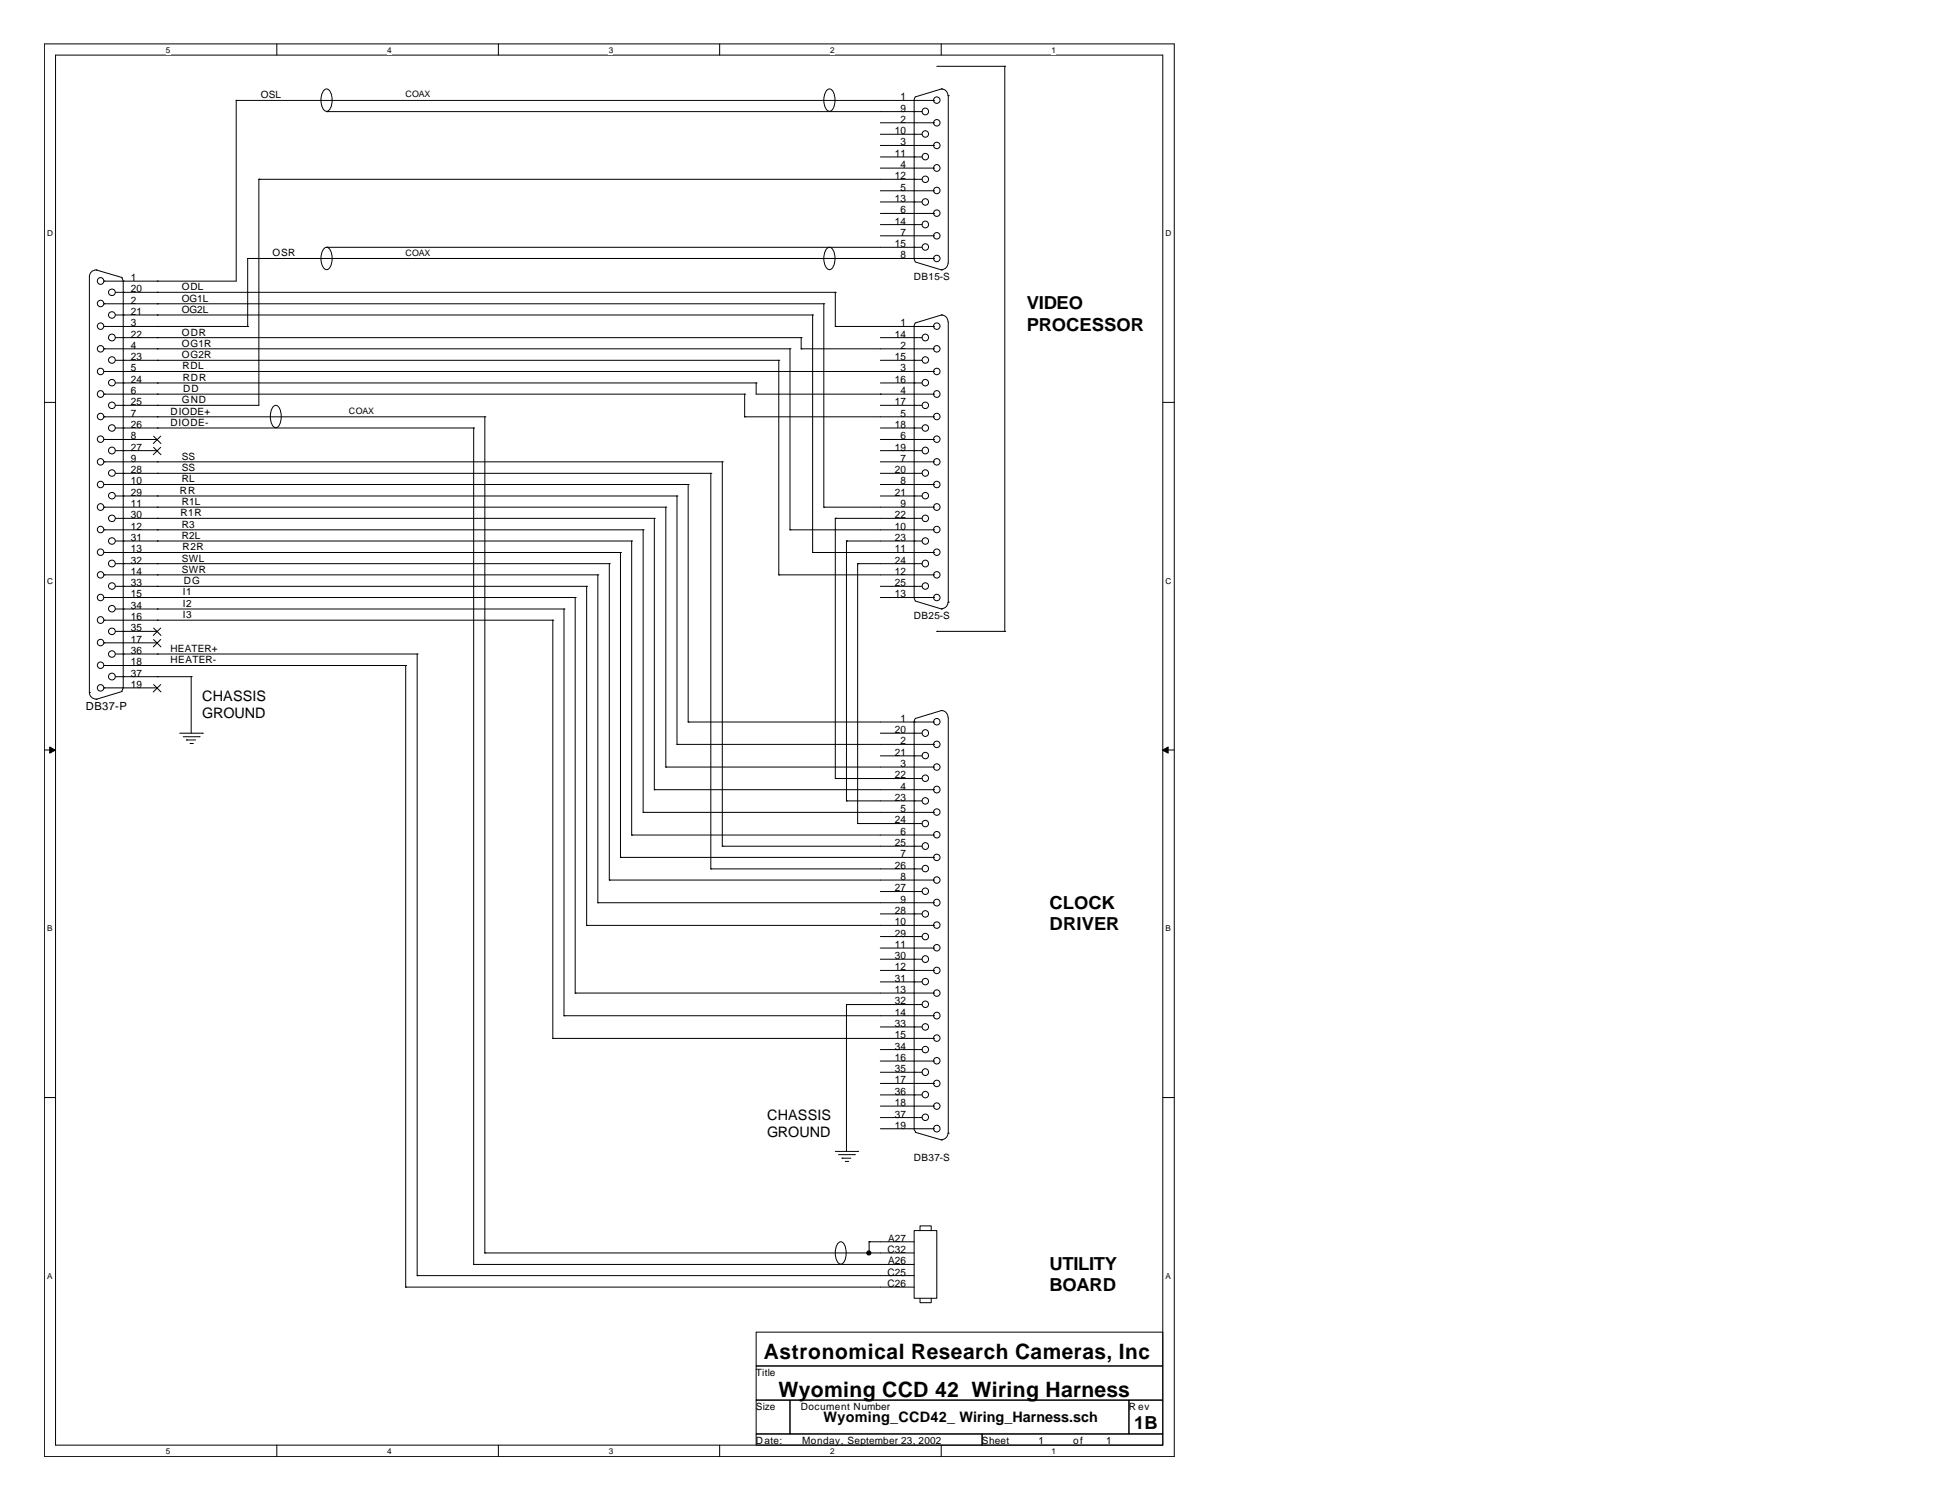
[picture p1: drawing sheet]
<svg xmlns="http://www.w3.org/2000/svg" width="279mm" height="216mm" viewBox="0 0 279 216" stroke-linecap="round" stroke-linejoin="round" font-family="sans-serif">
<path d="M6.4 6.3h162.5v203.2h-162.5zM8 7.9h159.3v200h-159.3z" fill="none" stroke="#000" stroke-width=".14"/>
<g fill="#fff">
<path d="M23.9 6.5h.6v1.3h-.6z"/>
<path d="M23.9 208.1h.6v1.3h-.6z"/>
</g>
<path d="M39.8 6.3v1.6M39.8 207.9v1.6" fill="none" stroke="#000" stroke-width=".14"/>
<g fill="#fff">
<path d="M55.7 6.5h.6v1.3h-.6z"/>
<path d="M55.7 208.1h.6v1.3h-.6z"/>
</g>
<path d="M71.7 6.3v1.6M71.7 207.9v1.6" fill="none" stroke="#000" stroke-width=".14"/>
<g fill="#fff">
<path d="M87.6 6.5h.6v1.3h-.6z"/>
<path d="M87.6 208.1h.6v1.3h-.6z"/>
</g>
<path d="M103.5 6.3v1.6M103.5 207.9v1.6" fill="none" stroke="#000" stroke-width=".14"/>
<g fill="#fff">
<path d="M119.4 6.5h.6v1.3h-.6z"/>
<path d="M119.4 208.1h.6v1.3h-.6z"/>
</g>
<path d="M135.4 6.3v1.6M135.4 207.9v1.6" fill="none" stroke="#000" stroke-width=".14"/>
<g fill="#fff">
<path d="M151.3 6.5h.6v1.3h-.6z"/>
<path d="M151.3 208.1h.6v1.3h-.6z"/>
<path d="M6.8 32.9h.8v1.3h-.8z"/>
<path d="M167.7 32.9h.8v1.3h-.8z"/>
<path d="M6.8 82.9h.8v1.3h-.8z"/>
<path d="M167.7 82.9h.8v1.3h-.8z"/>
</g>
<path d="M6.4 57.9h1.6M167.3 57.9h1.6" fill="none" stroke="#000" stroke-width=".14"/>
<g fill="#fff">
<path d="M6.8 132.9h.7v1.3h-.7z"/>
<path d="M167.7 132.9h.7v1.3h-.7z"/>
</g>
<path d="M6.4 107.9h1.6M167.3 107.9h1.6" fill="none" stroke="#000" stroke-width=".14"/>
<g fill="#000" stroke="#000" stroke-width=".14">
<path d="M7.2 107.4l.8 .5-.8 .4z" fill-rule="evenodd"/>
<path d="M167.3 107.9l.8-.5v.9z" fill-rule="evenodd"/>
</g>
<g fill="#fff">
<path d="M6.8 182.9h.7v1.3h-.7z"/>
<path d="M167.7 182.9h.7v1.3h-.7z"/>
</g>
<g fill="none" stroke="#000" stroke-width=".14">
<path d="M34 14.4h.1M34 14.4h100.3M34 14.4v26h-19M46.7 12.9l.3-.1a1.09 1.09 0 0 1 .7 1.1 2.37 2.37 0 0 1-.5 2l-.2 .1a1.14 1.14 0 0 1-.8-1.1 2.33 2.33 0 0 1 .5-2zM47 16.1h.1M47 16.1h85.7M119.1 12.9l.2-.1a1.09 1.09 0 0 1 .8 1.1 2.37 2.37 0 0 1-.5 2l-.3 .1a1.14 1.14 0 0 1-.7-1.1 2.33 2.33 0 0 1 .5-2zM126.7 19.3h6M126.7 17.7h7.6M131.5 19.3h.1M131.5 16.1h.1M134.3 17.7h.1"/>
<path d="M134.3 14.4h.1M134.8 9.5h9.8M135.5 12.8h.1M135.5 12.8a.95 .95 0 0 1 .9 1M135.5 12.8l-3.8 1.1-.2 .3v23M136.4 13.8h.1M136.4 13.8v24.1M144.6 9.5h.1M144.6 9.5v81.3M13.8 38.8h.1M13.8 38.8a.96 .96 0 0 0-.9 1v59.8M13.8 38.8l3.8 1.1"/>
<path d="M17.5 40l.2 .4M35.6 37.2h.1M35.6 37.2h98.7M35.6 37.2v9.8M37.2 25.8h.1M37.2 25.8h95.5M37.2 25.8v32.5h-20.6M46.7 35.7l.3-.1a1.09 1.09 0 0 1 .7 1.1 2.37 2.37 0 0 1-.5 2l-.2 .1a1.14 1.14 0 0 1-.8-1.1 2.33 2.33 0 0 1 .5-2zM47 35.6h.1M47 35.6h85.7M119.1 35.7l.2-.1a1.09 1.09 0 0 1 .8 1.1 2.37 2.37 0 0 1-.5 2l-.3 .1a1.14 1.14 0 0 1-.7-1.1 2.33 2.33 0 0 1 .5-2zM126.7 32.3h6"/>
<path d="M126.7 33.9h7.6M126.7 29.1h6M126.7 30.7h7.6M126.7 27.4h7.6M126.7 22.6h6M126.7 24.2h7.6M126.7 20.9h7.6M131.5 35.6h.1M131.5 32.3h.1M131.5 29.1h.1M131.5 25.8h.1M131.5 22.6h.1"/>
<path d="M131.5 37.2h.1M131.5 37.2l.2 .4M131.7 37.7l3.8 1.1M134.3 37.2h.1M134.3 33.9h.1M134.3 30.7h.1M134.3 27.4h.1M134.3 24.2h.1M134.3 20.9h.1M135.5 38.8h.1M136.4 37.9a.94 .94 0 0 1-.9 .9M15 40.4h.1"/>
<path d="M15 43.7h.1M15 47h.1M15 56.7h.1M15 53.4h.1M15 60h.1M15 50.2h.1M15 43.7h103.5M15 60h54.8M15 47h20.6M15 50.2h98.7M15 53.4h119.3M15 56.7h92.1"/>
<path d="M16.6 48.6h98.7M16.6 42h103.6M16.6 45.3h100.3M16.6 51.8h95.4M16.6 55.1h92.2M17.7 42h.1M17.7 45.3h.1M17.7 48.6h.1M17.7 51.8h.1M17.7 55.1h.1M17.7 58.3h.1M17.7 40.4h.1"/>
<path d="M17.7 40.4v58.5M22.6 43.7h.1M22.6 48.6h.1M22.6 60h.1M22.6 42h.1M22.6 45.3h.1M22.6 50.2h.1M22.6 51.8h.1M22.6 53.4h.1M22.6 56.7h.1M22.6 55.1h.1M22.6 40.4h.1"/>
<path d="M22.6 47h.1M22.6 58.3h.1M35.6 47h.1M39.4 58.4l.3-.1a1.11 1.11 0 0 1 .7 1.1 2.45 2.45 0 0 1-.5 2l-.2 .1a1.09 1.09 0 0 1-.8-1.1 2.37 2.37 0 0 1 .5-2zM69.8 60h.1M69.8 60v120.2M107.1 56.7h.1M107.1 60h.1M107.1 60h27.2M107.1 56.7v3.3M108.8 55.1h.1M108.8 55.1v1.6h25.5"/>
<path d="M112 51.8h.1M112 51.8v30.9M113.7 50.2h.1M113.7 50.2v26M115.3 48.6h.1M115.3 50.2h.1M115.3 48.6v1.6M115.3 50.2h19M116.9 45.3h.1M116.9 45.3v34.2M118.5 43.7h.1M118.5 43.7v29.2"/>
<path d="M120.2 42h.1M120.2 47h.1M120.2 42v5M120.2 47h14.1M126.7 56.7h.1M126.7 48.6h6M126.7 51.8h6M126.7 55.1h6M126.7 58.3h6M131.5 48.6h.1M131.5 51.8h.1M131.5 55.1h.1"/>
<path d="M131.5 58.3h.1M131.5 47h.1M131.5 47v38.9l.2 .5M134.3 50.2h.1M134.3 53.4h.1M134.3 56.7h.1M134.3 60h.1M134.3 47h.1M135.5 45.3h.1M135.5 45.3a.95 .95 0 0 1 .9 1M135.5 45.3l-3.8 1.1-.2 .6M136.4 46.3v40.3"/>
<path d="M15 79.5h.1M15 76.2h.1M15 72.9h.1M15 69.7h.1M15 66.4h.1M15 63.2h.1M15 76.2h77.5M15 79.5h74.3M15 69.7h84M15 72.9h80.8M15 66.4h88.9M15 63.2h7.6"/>
<path d="M16.6 71.3h80.8M16.6 61.6h51.5M16.6 77.8h74.3M16.6 74.6h77.5M16.6 68.1h85.7M16.6 64.8h6M17.7 61.6h.1M17.7 64.8h.1M17.7 68.1h.1M17.7 71.3h.1M17.7 74.6h.1M17.7 77.8h.1"/>
<path d="M22.1 64.3l1.1 1.1M22.1 62.7l1.1 1.1M22.6 76.2h.1M22.6 79.5h.1M22.6 69.7h.1M22.6 71.3h.1M22.6 61.6h.1M22.6 72.9h.1M22.6 66.4h.1M22.6 77.8h.1M22.6 68.1h.1M22.6 74.6h.1"/>
<path d="M23.1 64.3l-1 1.1M23.1 62.7l-1 1.1M68.1 61.6h.1M68.1 61.6v120.3M89.3 79.5h.1M89.3 79.5v43.8M90.9 77.8h.1M90.9 77.8v42.3M92.5 76.2h.1M92.5 76.2v40.6M94.1 74.6h.1M94.1 74.6v39"/>
<path d="M95.8 72.9h.1M95.8 72.9v37.4M97.4 71.3h.1M97.4 71.3v35.8M99 69.7h.1M99 69.7v34.2M102.3 68.1h.1M102.3 68.1v56.9M103.9 66.4h.1M103.9 66.4v55.3M113.7 76.2h.1M113.7 76.2h20.6"/>
<path d="M116.9 79.5h.1M116.9 79.5h17.4M118.5 72.9h.1M118.5 72.9h15.8M120.2 74.6h.1M120.2 74.6v37.4M120.2 74.6h12.5M121.8 77.8h.1M121.8 77.8v37.4M121.8 77.8h10.9M126.7 69.7h7.6M126.7 71.3h6"/>
<path d="M126.7 61.6h6M126.7 66.4h7.6M126.7 68.1h6M126.7 64.8h6M126.7 63.2h7.6M131.5 61.6h.1M131.5 64.8h.1M131.5 68.1h.1M131.5 71.3h.1M131.5 74.6h.1M131.5 77.8h.1M134.3 63.2h.1"/>
<path d="M134.3 66.4h.1M134.3 69.7h.1M134.3 72.9h.1M134.3 76.2h.1M134.3 79.5h.1M12.9 99.6h.1M12.9 99.6a.95 .95 0 0 0 .9 1M15 82.7h.1M15 98.9h.1M15 92.5h.1M15 95.7h.1M15 89.2h.1"/>
<path d="M15 85.9h.1M15 89.2h64.5M15 85.9h67.8M15 95.7h43.4M15 82.7h71M15 98.9h7.6M15 92.5h7.6M16.6 84.3h67.8M16.6 81.1h71.1M16.6 94.1h43.4M16.6 87.6h64.5M16.6 97.3h10.9"/>
<path d="M16.6 90.8h6M17.6 99.5l-3.8 1.1M17.7 98.9l-.2 .5M17.7 81.1h.1M17.7 84.3h.1M17.7 87.6h.1M17.7 90.8h.1M17.7 94.1h.1M17.7 97.3h.1M22.1 98.5l1.1 1M22.1 92l1.1 1M22.1 90.3l1.1 1.1"/>
<path d="M22.6 84.3h.1M22.6 89.2h.1M22.6 85.9h.1M22.6 81.1h.1M22.6 94.1h.1M22.6 95.7h.1M22.6 82.7h.1M22.6 87.6h.1M22.6 97.3h.1M23.1 98.5l-1 1M23.1 92l-1 1M23.1 90.3l-1 1.1"/>
<path d="M27.5 97.3h.1M27.5 97.3v8.2M58.4 95.7h.1M58.4 95.7v89.4M60 94.1h.1M60 94.1v89.4M79.5 89.2h.1M79.5 89.2v60.2M81.1 87.6h.1M81.1 87.6v58.5M82.8 85.9h.1M82.8 85.9v56.9"/>
<path d="M84.4 84.3h.1M84.4 84.3v48.8M86 82.7h.1M86 82.7v47.1M87.7 81.1h.1M87.7 81.1v45.5M112 82.7h.1M112 82.7h22.3M123.4 81.1h.1M123.4 81.1h9.3M123.4 81.1v37.4M126.7 84.3h6"/>
<path d="M126.7 85.9h7.6M131.5 81.1h.1M131.5 84.3h.1M131.7 86.5l3.8 1.1M134.3 82.7h.1M134.3 85.9h.1M134.8 90.8h.1M134.8 90.8h9.8M135.5 87.6h.1M136.4 86.6a.94 .94 0 0 1-.9 1M136.4 86.6h.1M144.6 90.8h.1"/>
<path d="M13.8 100.6h.1M25.9 105.5h3.2M26.4 106h2.3M26.8 106.4h.1M26.8 106.4h1.3M27.3 106.9h.4M27.7 106.9h.1M28.7 106h.1M29.1 105.5h.1M92.5 116.8h.1M92.5 116.8h41.8M94.1 113.6h.1"/>
<path d="M94.1 113.6h40.2M95.8 110.3h.1M95.8 110.3h38.5M97.4 107.1h.1M97.4 107.1h36.9M99 103.9h.1M99 103.9h35.3M120.2 112h.1M120.2 112h12.5M121.8 115.2h.1M121.8 115.2h10.9M123.4 118.5h.1"/>
<path d="M123.4 118.5h9.3M126.7 105.5h6M126.7 108.7h6M131.5 105.5h.1M131.5 108.7h.1M131.5 112h.1M131.5 115.2h.1M131.5 118.5h.1M131.5 103.9h.1M131.5 103.9v58.5l.2 .4M134.3 103.9h.1M134.3 107.1h.1"/>
<path d="M134.3 110.3h.1M134.3 116.8h.1M134.3 113.6h.1M135.5 102.2h.1M135.5 102.2a.95 .95 0 0 1 .9 1M135.5 102.2l-3.8 1.1-.2 .6M136.4 103.2v59.8M84.4 133.1h.1M84.4 133.1h49.9M86 129.8h.1M86 129.8h48.3M87.7 126.6h.1"/>
<path d="M87.7 126.6h46.6M89.3 123.3h.1M89.3 123.3h45M90.9 120.1h.1M90.9 120.1h43.4M102.3 125h.1M102.3 125h30.4M103.9 121.7h.1M103.9 121.7h28.8M126.7 128.2h6M126.7 131.5h6M126.7 134.7h6"/>
<path d="M126.7 138h6M126.7 139.6h7.6M126.7 136.4h7.6M131.5 121.7h.1M131.5 125h.1M131.5 128.2h.1M131.5 131.5h.1M131.5 134.7h.1M131.5 138h.1M134.3 120.1h.1M134.3 139.6h.1M134.3 136.4h.1"/>
<path d="M134.3 133.1h.1M134.3 129.8h.1M134.3 126.6h.1M134.3 123.3h.1M6.4 157.9h1.6M79.5 149.4h.1M79.5 149.4h54.8M81.1 146.1h.1M81.1 146.1h53.2M82.8 142.8h.1M82.8 142.8h51.5M121.8 144.5h.1"/>
<path d="M121.8 144.5v21.1M121.8 144.5h10.9M126.7 141.2h6M126.7 147.7h6M126.7 151h6M126.7 154.2h6M126.7 157.5h6M126.7 155.8h7.6M126.7 159.1h7.6M126.7 152.6h7.6M131.5 141.2h.1M131.5 144.5h.1"/>
<path d="M131.5 147.7h.1M131.5 151h.1M131.5 154.2h.1M131.5 157.5h.1M134.3 146.1h.1M134.3 142.8h.1M134.3 155.8h.1M134.3 159.1h.1M134.3 152.6h.1M134.3 149.4h.1M167.3 157.9h1.6M120.2 165.6h3.2"/>
<path d="M120.6 166.1h2.3M120.7 178.7l.3-.1a1.11 1.11 0 0 1 .7 1.1 2.45 2.45 0 0 1-.5 2l-.2 .1a1.09 1.09 0 0 1-.8-1.1 2.37 2.37 0 0 1 .5-2zM121.1 166.6h.1M121.1 166.6h1.3M121.6 167.1h.4M122 167.1h.1M122.9 166.1h.1M123.4 165.6h.1M125 178.6h.1M125 178.6v1.6M125 178.6h6.5M126.7 160.7h6"/>
<path d="M126.7 162.4h7.6M131.5 177h3.3v9.7h-3.3zM131.5 160.7h.1M131.7 162.9l3.8 1.1M132.4 177v-.7h1.6v.7M134.3 162.4h.1M135.5 164h.1M136.4 163a.94 .94 0 0 1-.9 .9M136.4 163h.1M58.4 185.1h.1M58.4 185.1h73.1M60 183.5h.1"/>
<path d="M60 183.5h71.5M68.1 181.9h.1M68.1 181.9h63.4M69.8 180.2h.1M69.8 180.2h61.7M108.8 191.6h58.5v4.9h-58.5zM108.8 196.5h58.5v4.9h-58.5zM125 180.2h.1M132.4 186.7v.7h1.6v-.7M108.8 201.4h4.9v4.9h-4.9zM108.8 206.3h32.5v1.6h-32.5zM113.7 201.4h48.7v4.9h-48.7z"/>
<path d="M141.3 206.3h26v1.6h-26zM162.4 201.4h4.9v4.9h-4.9z"/>
<circle cx="133.1" cy="16" r=".48"/>
<circle cx="133.1" cy="19.3" r=".46"/>
<circle cx="134.8" cy="14.4" r=".46"/>
<circle cx="134.8" cy="17.7" r=".46"/>
<circle cx="133.1" cy="32.3" r=".48"/>
<circle cx="133.1" cy="35.5" r=".46"/>
<circle cx="133.1" cy="22.5" r=".46"/>
<circle cx="133.1" cy="25.8" r=".46"/>
<circle cx="133.1" cy="29.1" r=".46"/>
<circle cx="134.8" cy="24.2" r=".48"/>
<circle cx="134.8" cy="33.9" r=".46"/>
<circle cx="134.8" cy="27.4" r=".46"/>
<circle cx="134.8" cy="30.7" r=".46"/>
<circle cx="134.8" cy="37.2" r=".46"/>
<circle cx="134.8" cy="20.9" r=".46"/>
<circle cx="14.5" cy="56.7" r=".48"/>
<circle cx="14.5" cy="40.4" r=".48"/>
<circle cx="14.5" cy="50.2" r=".46"/>
<circle cx="14.5" cy="53.4" r=".46"/>
<circle cx="14.5" cy="43.7" r=".46"/>
<circle cx="14.5" cy="46.9" r=".46"/>
<circle cx="14.5" cy="59.9" r=".46"/>
<circle cx="16.1" cy="48.5" r=".49"/>
<circle cx="16.1" cy="55" r=".48"/>
<circle cx="16.1" cy="42" r=".48"/>
<circle cx="16.1" cy="51.8" r=".48"/>
<circle cx="16.1" cy="45.3" r=".48"/>
<circle cx="16.1" cy="58.3" r=".48"/>
<circle cx="133.1" cy="48.5" r=".48"/>
<circle cx="133.1" cy="55" r=".46"/>
<circle cx="133.1" cy="51.8" r=".46"/>
<circle cx="133.1" cy="58.3" r=".46"/>
<circle cx="134.8" cy="56.7" r=".48"/>
<circle cx="134.8" cy="53.4" r=".46"/>
<circle cx="134.8" cy="50.2" r=".46"/>
<circle cx="134.8" cy="59.9" r=".46"/>
<circle cx="134.8" cy="46.9" r=".46"/>
<circle cx="14.5" cy="72.9" r=".48"/>
<circle cx="14.5" cy="66.4" r=".46"/>
<circle cx="14.5" cy="76.2" r=".46"/>
<circle cx="14.5" cy="63.2" r=".46"/>
<circle cx="14.5" cy="79.4" r=".46"/>
<circle cx="14.5" cy="69.7" r=".46"/>
<circle cx="16.1" cy="64.8" r=".49"/>
<circle cx="16.1" cy="74.6" r=".48"/>
<circle cx="16.1" cy="77.8" r=".48"/>
<circle cx="16.1" cy="61.6" r=".48"/>
<circle cx="16.1" cy="68" r=".48"/>
<circle cx="16.1" cy="71.3" r=".48"/>
<circle cx="133.1" cy="64.8" r=".48"/>
<circle cx="133.1" cy="61.6" r=".46"/>
<circle cx="133.1" cy="77.8" r=".46"/>
<circle cx="133.1" cy="74.6" r=".46"/>
<circle cx="133.1" cy="68" r=".46"/>
<circle cx="133.1" cy="71.3" r=".46"/>
<circle cx="134.8" cy="72.9" r=".48"/>
<circle cx="134.8" cy="66.4" r=".46"/>
<circle cx="134.8" cy="76.2" r=".46"/>
<circle cx="134.8" cy="63.2" r=".46"/>
<circle cx="134.8" cy="79.4" r=".46"/>
<circle cx="134.8" cy="69.7" r=".46"/>
<circle cx="14.5" cy="89.2" r=".48"/>
<circle cx="14.5" cy="98.9" r=".46"/>
<circle cx="14.5" cy="85.9" r=".46"/>
<circle cx="14.5" cy="95.7" r=".46"/>
<circle cx="14.5" cy="92.4" r=".46"/>
<circle cx="14.5" cy="82.7" r=".46"/>
<circle cx="16.1" cy="97.3" r=".49"/>
<circle cx="16.1" cy="81.1" r=".49"/>
<circle cx="16.1" cy="87.6" r=".48"/>
<circle cx="16.1" cy="90.8" r=".48"/>
<circle cx="16.1" cy="84.3" r=".48"/>
<circle cx="16.1" cy="94.1" r=".48"/>
<circle cx="133.1" cy="81.1" r=".48"/>
<circle cx="133.1" cy="84.3" r=".46"/>
<circle cx="134.8" cy="85.9" r=".46"/>
<circle cx="134.8" cy="82.7" r=".46"/>
<circle cx="133.1" cy="105.4" r=".48"/>
<circle cx="133.1" cy="108.7" r=".46"/>
<circle cx="133.1" cy="111.9" r=".46"/>
<circle cx="133.1" cy="118.5" r=".46"/>
<circle cx="133.1" cy="115.2" r=".46"/>
<circle cx="134.8" cy="113.6" r=".48"/>
<circle cx="134.8" cy="107.1" r=".46"/>
<circle cx="134.8" cy="110.3" r=".46"/>
<circle cx="134.8" cy="116.8" r=".46"/>
<circle cx="134.8" cy="103.8" r=".46"/>
<circle cx="133.1" cy="121.7" r=".48"/>
<circle cx="133.1" cy="138" r=".48"/>
<circle cx="133.1" cy="131.5" r=".46"/>
<circle cx="133.1" cy="128.2" r=".46"/>
<circle cx="133.1" cy="134.7" r=".46"/>
<circle cx="133.1" cy="124.9" r=".46"/>
<circle cx="134.8" cy="129.8" r=".48"/>
<circle cx="134.8" cy="123.3" r=".46"/>
<circle cx="134.8" cy="120.1" r=".46"/>
<circle cx="134.8" cy="133.1" r=".46"/>
<circle cx="134.8" cy="139.6" r=".46"/>
<circle cx="134.8" cy="126.6" r=".46"/>
<circle cx="134.8" cy="136.3" r=".46"/>
<circle cx="133.1" cy="154.2" r=".48"/>
<circle cx="133.1" cy="147.7" r=".46"/>
<circle cx="133.1" cy="144.5" r=".46"/>
<circle cx="133.1" cy="157.4" r=".46"/>
<circle cx="133.1" cy="141.2" r=".46"/>
<circle cx="133.1" cy="151" r=".46"/>
<circle cx="134.8" cy="146.1" r=".48"/>
<circle cx="134.8" cy="142.8" r=".46"/>
<circle cx="134.8" cy="159.1" r=".46"/>
<circle cx="134.8" cy="152.6" r=".46"/>
<circle cx="134.8" cy="155.8" r=".46"/>
<circle cx="134.8" cy="149.3" r=".46"/>
<circle cx="133.1" cy="160.7" r=".46"/>
<circle cx="134.8" cy="162.3" r=".48"/>
</g>
<circle cx="125" cy="180.2" r=".3" fill="#000" stroke="#000" stroke-width=".14"/>
<g font-size="3">
<text x="109.9" y="195.5">Astronomical Research Cameras, Inc</text>
<text x="112" y="201">Wyoming CCD 42 Wiring Harness</text>
</g>
<g font-size="2.6">
<text x="147.7" y="44.5">VIDEO</text>
<text x="147.7" y="47.6">PROCESSOR</text>
<text x="151" y="130.7">CLOCK</text>
<text x="151" y="133.8">DRIVER</text>
<text x="151" y="182.7">UTILITY</text>
<text x="151" y="185.8">BOARD</text>
<text x="163.2" y="205.6">1B</text>
</g>
<g font-size="2.1">
<text x="29.1" y="100.9">CHASSIS</text>
<text x="29.1" y="103.3">GROUND</text>
<text x="110.4" y="161">CHASSIS</text>
<text x="110.4" y="163.5">GROUND</text>
<text x="118.5" y="204.6">Wyoming_CCD42_ Wiring_Harness.sch</text>
</g>
<text font-size="1.6" x="12.4" y="102.1">DB37-P</text>
<g font-size="1.5">
<text x="129.5" y="17.7">2</text>
<text x="129.5" y="16">9</text>
<text x="129.5" y="14.4">1</text>
<text x="128.7" y="22.6">11</text>
<text x="128.7" y="19.3">10</text>
<text x="129.5" y="20.9">3</text>
<text x="128.7" y="29">13</text>
<text x="128.7" y="25.8">12</text>
<text x="129.5" y="27.4">5</text>
<text x="129.5" y="24.2">4</text>
<text x="128.7" y="35.6">15</text>
<text x="128.7" y="32.3">14</text>
<text x="129.5" y="33.9">7</text>
<text x="129.5" y="30.7">6</text>
<text x="18.8" y="40.4">1</text>
<text x="129.5" y="37.2">8</text>
<text x="18.8" y="46.9">3</text>
<text x="18.8" y="45.3">21</text>
<text x="18.8" y="43.7">2</text>
<text x="18.8" y="42">20</text>
<text x="129.5" y="46.9">1</text>
<text x="18.8" y="53.4">5</text>
<text x="18.8" y="51.8">23</text>
<text x="18.8" y="50.2">4</text>
<text x="18.8" y="48.6">22</text>
<text x="128.7" y="51.8">15</text>
<text x="128.7" y="48.6">14</text>
<text x="129.5" y="53.4">3</text>
<text x="129.5" y="50.2">2</text>
<text x="18.8" y="59.9">7</text>
<text x="18.8" y="58.3">25</text>
<text x="18.8" y="56.7">6</text>
<text x="18.8" y="55.1">24</text>
<text x="128.7" y="58.3">17</text>
<text x="128.7" y="55.1">16</text>
<text x="129.5" y="59.9">5</text>
<text x="129.5" y="56.7">4</text>
<text x="18.8" y="64.8">27</text>
<text x="18.8" y="63.2">8</text>
<text x="18.8" y="61.6">26</text>
<text x="128.7" y="64.8">19</text>
<text x="128.7" y="61.6">18</text>
<text x="129.5" y="63.2">6</text>
<text x="18.8" y="71.3">29</text>
<text x="18.8" y="69.7">10</text>
<text x="18.8" y="68.1">28</text>
<text x="18.8" y="66.4">9</text>
<text x="128.7" y="71.3">21</text>
<text x="128.7" y="68.1">20</text>
<text x="129.5" y="69.7">8</text>
<text x="129.5" y="66.4">7</text>
<text x="18.8" y="77.8">31</text>
<text x="18.8" y="76.2">12</text>
<text x="18.8" y="74.5">30</text>
<text x="18.8" y="72.9">11</text>
<text x="128.7" y="77.8">23</text>
<text x="128.7" y="76.2">10</text>
<text x="128.7" y="74.5">22</text>
<text x="129.5" y="72.9">9</text>
<text x="18.8" y="82.7">14</text>
<text x="18.8" y="81.1">32</text>
<text x="18.8" y="79.5">13</text>
<text x="128.7" y="82.7">12</text>
<text x="128.7" y="81.1">24</text>
<text x="128.7" y="79.5">11</text>
<text x="18.8" y="89.2">16</text>
<text x="18.8" y="87.6">34</text>
<text x="18.8" y="85.9">15</text>
<text x="18.8" y="84.3">33</text>
<text x="128.7" y="85.9">13</text>
<text x="128.7" y="84.3">25</text>
<text x="18.8" y="95.7">18</text>
<text x="18.8" y="94.1">36</text>
<text x="18.8" y="92.5">17</text>
<text x="18.8" y="90.8">35</text>
<text x="18.8" y="98.9">19</text>
<text x="18.8" y="97.3">37</text>
<text x="128.7" y="105.5">20</text>
<text x="129.5" y="107.1">2</text>
<text x="129.5" y="103.8">1</text>
<text x="128.7" y="112">22</text>
<text x="128.7" y="108.7">21</text>
<text x="129.5" y="113.6">4</text>
<text x="129.5" y="110.3">3</text>
<text x="128.7" y="118.4">24</text>
<text x="128.7" y="115.2">23</text>
<text x="129.5" y="116.8">5</text>
<text x="128.7" y="125">26</text>
<text x="128.7" y="121.7">25</text>
<text x="129.5" y="123.3">7</text>
<text x="129.5" y="120.1">6</text>
<text x="128.7" y="131.4">28</text>
<text x="128.7" y="128.2">27</text>
<text x="129.5" y="129.8">9</text>
<text x="129.5" y="126.6">8</text>
<text x="128.7" y="138">30</text>
<text x="128.7" y="136.4">11</text>
<text x="128.7" y="134.7">29</text>
<text x="128.7" y="133.1">10</text>
<text x="128.7" y="142.8">13</text>
<text x="128.7" y="141.2">31</text>
<text x="128.7" y="139.6">12</text>
<text x="128.7" y="149.4">15</text>
<text x="128.7" y="147.7">33</text>
<text x="128.7" y="146.1">14</text>
<text x="128.7" y="144.5">32</text>
<text x="128.7" y="155.8">17</text>
<text x="128.7" y="154.2">35</text>
<text x="128.7" y="152.6">16</text>
<text x="128.7" y="151">34</text>
<text x="128.7" y="160.7">37</text>
<text x="128.7" y="159.1">18</text>
<text x="128.7" y="157.5">36</text>
<text x="128.7" y="162.3">19</text>
<text x="127.8" y="178.6">A27</text>
<text x="127.7" y="180.2">C32</text>
<text x="127.7" y="183.5">C25</text>
<text x="127.7" y="185.1">C26</text>
<text x="127.8" y="181.9">A26</text>
</g>
<g font-size="1.4">
<text x="37.5" y="14.1">OSL</text>
<text x="26.2" y="41.7">ODL</text>
<text x="39.2" y="36.9">OSR</text>
<text x="131.5" y="40.2">DB15-S</text>
<text x="26.2" y="43.4">OG1L</text>
<text x="26.2" y="45">OG2L</text>
<text x="26.2" y="48.3">ODR</text>
<text x="26.2" y="49.9">OG1R</text>
<text x="26.2" y="51.5">OG2R</text>
<text x="26.2" y="53.1">RDL</text>
<text x="24.6" y="59.6">DIODE+</text>
<text x="26.2" y="58">GND</text>
<text x="26.3" y="54.8">RDR</text>
<text x="26.3" y="56.4">DD</text>
<text x="24.6" y="61.3">DIODE-</text>
<text x="25.9" y="71">RR</text>
<text x="26.2" y="69.4">RL</text>
<text x="26.2" y="66.1">SS</text>
<text x="26.2" y="67.8">SS</text>
<text x="26" y="74.3">R1R</text>
<text x="26.2" y="75.9">R3</text>
<text x="26.2" y="72.6">R1L</text>
<text x="26.2" y="77.5">R2L</text>
<text x="26.2" y="80.8">SWL</text>
<text x="26.2" y="82.4">SWR</text>
<text x="26.2" y="79.2">R2R</text>
<text x="26.3" y="88.9">I3</text>
<text x="26.3" y="85.6">I1</text>
<text x="26.3" y="87.3">I2</text>
<text x="26.5" y="84">DG</text>
<text x="131.5" y="89">DB25-S</text>
<text x="24.6" y="93.8">HEATER+</text>
<text x="24.6" y="95.4">HEATER-</text>
<text x="131.5" y="167">DB37-S</text>
<text x="108.8" y="197.9">Title</text>
<text x="108.8" y="202.8">Size</text>
<text x="115.2" y="202.8">Document Number</text>
<text x="162.4" y="202.8">R ev</text>
<text x="108.8" y="207.6">Date:</text>
<text x="115.4" y="207.6">Monday, September 23, 2002</text>
<text x="141.3" y="207.6">Sheet</text>
<text x="149.4" y="207.6">1</text>
<text x="154.4" y="207.6">of</text>
<text x="159.1" y="207.6">1</text>
</g>
<g font-size="1.3">
<text x="58.3" y="14">COAX</text>
<text x="58.3" y="36.8">COAX</text>
<text x="50.2" y="59.5">COAX</text>
</g>
<g font-size="1.2">
<text x="23.9" y="7.6">5</text>
<text x="55.7" y="7.6">4</text>
<text x="87.6" y="7.6">3</text>
<text x="119.4" y="7.6">2</text>
<text x="151.3" y="7.6">1</text>
<text x="6.8" y="34">D</text>
<text x="167.7" y="34">D</text>
<text x="6.8" y="83.9">C</text>
<text x="167.7" y="83.9">C</text>
<text x="6.8" y="133.9">B</text>
<text x="167.7" y="133.9">B</text>
<text x="6.8" y="183.9">A</text>
<text x="167.7" y="183.9">A</text>
<text x="23.9" y="209.1">5</text>
<text x="55.7" y="209.1">4</text>
<text x="87.6" y="209.1">3</text>
<text x="119.4" y="209.1">2</text>
<text x="151.3" y="209.1">1</text>
</g>
</svg>
